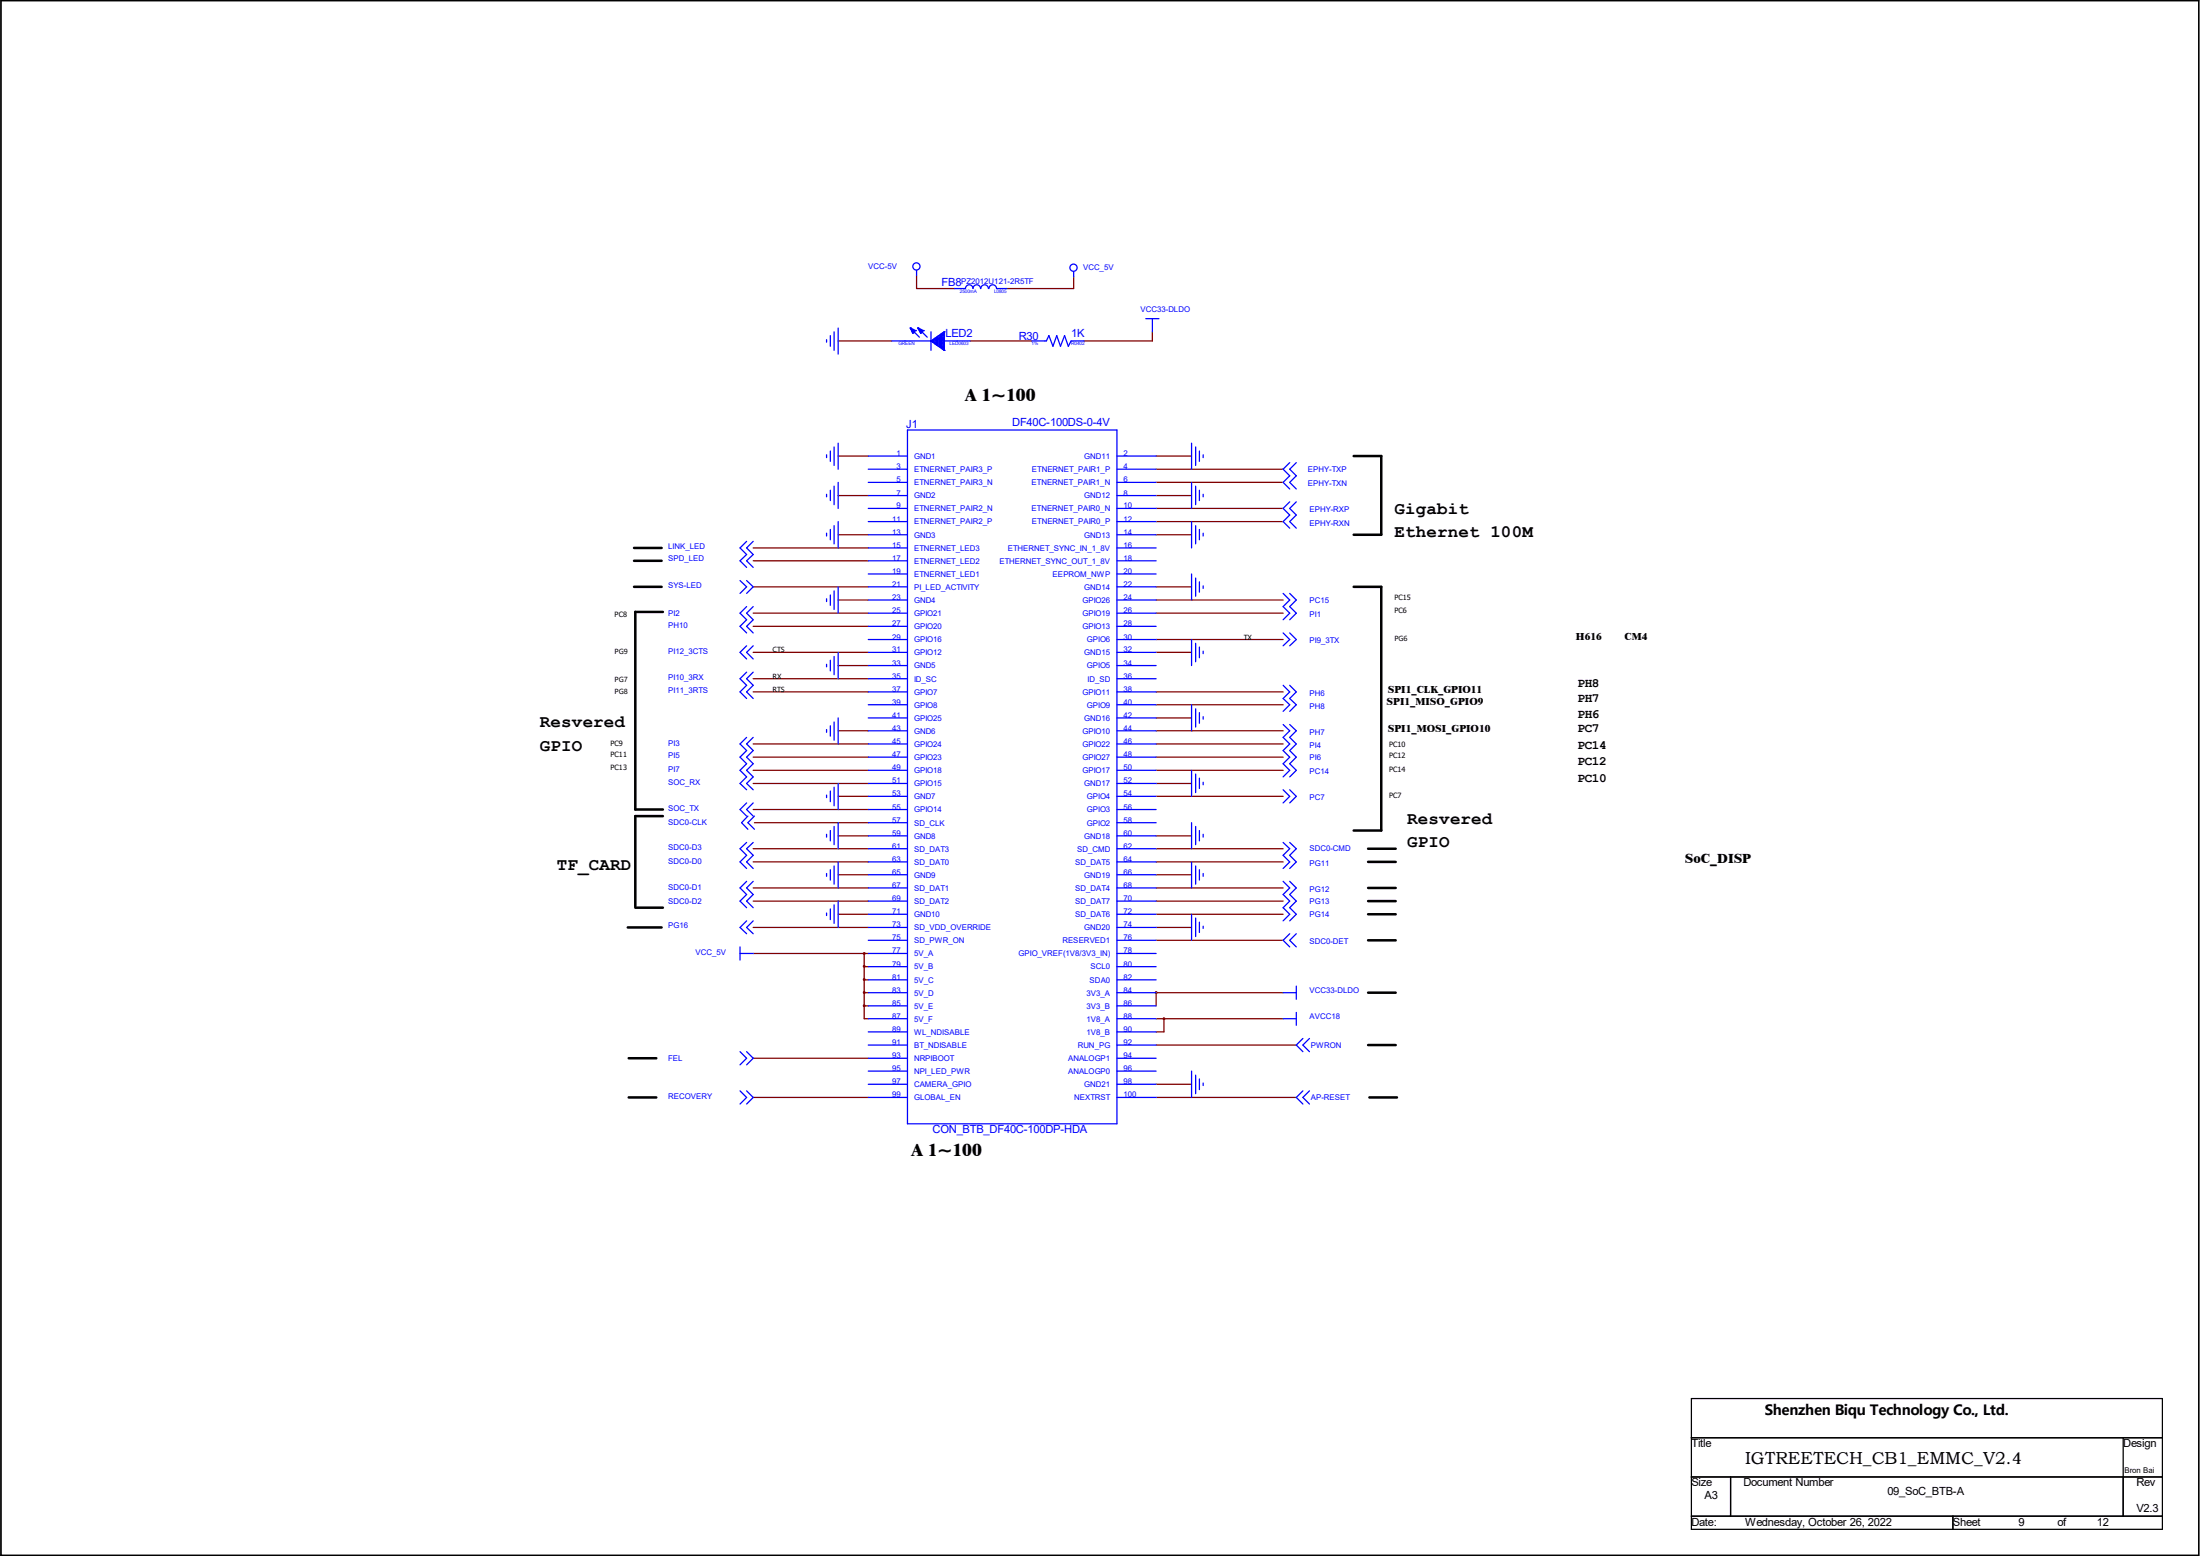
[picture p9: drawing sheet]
<svg xmlns="http://www.w3.org/2000/svg" width="297mm" height="210mm" viewBox="0 0 297 210" stroke-linecap="round" stroke-linejoin="round" font-family="sans-serif">
<g fill="none" stroke="#800000" stroke-width=".17">
<path d="M123.7 37.2v1.7h5.2M144.9 37.4v1.5h-9M113.2 46h7.2M131 46h8.3M155.6 44.8v1.2h-9.3M101.7 79.2h15.5M101.7 75.7h15.5M101.7 74h15.5M113.2 72.2h4M113.2 66.9h4M113.2 61.6h4M156.1 79.2h4.8"/>
<path d="M156.1 72.2h4.8M156.1 66.9h4.8M156.1 61.6h4.8M156.1 65.1h17.1M156.1 63.3h17.1M156.1 70.4h17.1M156.1 68.6h17.1M101.7 88.1h15.5M101.7 93.4h15.5M101.7 84.5h15.5M101.7 82.8h15.5M101.7 91.6h15.5"/>
<path d="M113.2 98.6h4M113.2 89.8h4M113.2 81h4M156.1 98.6h17.1M156.1 96.9h4.8M156.1 88.1h4.8M156.1 81h17.1M156.1 93.4h17.1M156.1 95.1h17.1M156.1 86.3h17.1M156.1 82.8h17.1M101.7 105.7h15.5"/>
<path d="M101.7 116.3h15.5M101.7 114.6h15.5M101.7 109.3h15.5M101.7 104h15.5M101.7 102.2h15.5M101.7 100.4h15.5M101.7 119.8h15.5M101.9 111h15.3M113.2 107.5h4M113.2 118.1h4M113.2 112.8h4M156.1 107.5h17.1"/>
<path d="M156.1 105.7h4.8M156.1 118.1h4.8M156.1 112.8h4.8M156.1 116.3h17.1M156.1 114.6h17.1M156.1 104h17.1M156.1 102.2h17.1M156.1 100.4h17.1M156.1 119.8h17.1M101.7 125.2h15.5M101.7 128.7h15.5M101.7 121.6h15.5"/>
<path d="M113.2 123.4h4M116.7 128.7v8.8h.5M116.7 130.5h.5M116.7 132.2h.5M116.7 134h.5M116.7 135.8h.5M156.1 134h.1M156.1 123.4h17.1M156.1 125.2h4.8M156.1 134h17.1M156.1 137.5h17.1M156.1 134v1.8"/>
<path d="M156.1 126.9h17.1M156.1 121.6h17.1M157.1 137.5v1.8h-1M101.7 142.8h15.5M101.7 148.1h15.5M156.1 146.3h4.8M156.1 148.1h18.9M156.1 141.1h18.9"/>
</g>
<g fill="#800000" stroke="#800000" stroke-width=".14">
<circle cx="116.7" cy="134" r=".13"/>
<circle cx="116.7" cy="135.7" r=".13"/>
<circle cx="116.7" cy="128.7" r=".13"/>
<circle cx="116.7" cy="130.4" r=".13"/>
<circle cx="116.7" cy="132.2" r=".13"/>
<circle cx="156.1" cy="134" r=".13"/>
<circle cx="157.1" cy="137.5" r=".13"/>
</g>
<g fill="none" stroke="#00f" stroke-width=".17">
<path d="M123.7 36.5v.7M128.9 38.9h1.4M130.3 38.9a.51 .51 0 0 1 .6-.5 .51 .51 0 0 1 .5 .5 .51 .51 0 0 1 .5-.5 .51 .51 0 0 1 .5 .5M132.4 38.9a.51 .51 0 0 1 .5-.5 .51 .51 0 0 1 .5 .5M133.5 38.9a.51 .51 0 0 1 .5-.5 .51 .51 0 0 1 .5 .5h1.4M144.9 36.7v.7M111.6 45.8v.4M112.1 45.3v1.4M112.6 44.8v2.5M113.2 44.3v3.5M113.2 59.8v3.5M120.4 46h10.6"/>
<path d="M122.5 58h28.3v93.7h-28.3zM122.9 44.3h.1M122.9 44.3l.7 .3M122.9 44.3l.3 .7M122.9 44.4h.4M123.1 44.4v.2h.5M123.1 44.4l1 1.1M123.2 45h.1M123.2 44.4v.6M123.4 44.5v.3h-.3M123.6 44.6h.1M123.6 44.6l-.4 .4"/>
<path d="M123.9 44.3h.1M123.9 44.3l.7 .3M123.9 44.3l.4 .7M124 44.4h.3M124.1 44.4v.2h.5M124.1 44.4l1.1 1.1M124.3 45h.1M124.3 44.4v.6M124.5 44.5v.3h-.3M124.6 44.6h.1M124.6 44.6l-.3 .4M125.7 46h.1"/>
<path d="M125.7 44.8v2.5M125.7 46l1.8 1.3M125.9 45.9v.3h1.6M126 45.8h1.5M126.1 45.8v.5M126.2 46.4h1.3M126.2 45.7h1.3M126.2 45.6v.8M126.4 46.6h1.1M126.4 45.6v.9M126.4 45.5h1.1M126.6 45.4v1.3"/>
<path d="M126.7 46.7h.8M126.7 45.3h.8M126.8 45.3v1.5M127.1 45v2M127.2 47.1h.3M127.2 45h.3M127.3 44.9v2.3M127.5 47.3h.1M127.5 44.8h.1M127.5 44.8v2.5M127.5 44.8l-1.8 1.2M127.5 45.1h-.5v1.8h.5"/>
<path d="M139.3 46h2l.3-.7 .6 1.4 .5-1.4 .5 1.4 .5-1.4 .5 1.4 .4-.7h1.7M154.7 43h1.8M155.6 43v1.8M160.9 59.8v3.5M99.9 78.4l.9 .8-.9 .9M100.8 78.4l.9 .8-.9 .9M100.8 73.1l-.9 .9 .9 .8-.9 .9 .9 .9M101.7 73.1l-.9 .9 .9 .8-.9 .9 .9 .9M111.6 61.4v.4M111.6 66.7v.4M111.6 72v.3M112.1 60.9v1.4"/>
<path d="M112.1 66.2v1.4M112.1 71.5v1.4M112.6 60.3v2.5M112.6 65.6v2.5M112.6 71v2.4M112.6 79.8v2.5M113.2 65.1v3.5M113.2 70.4v3.6M113.2 79.2v3.6M117.2 79.2h5.3M117.2 77.5h5.3M117.2 75.7h5.3"/>
<path d="M117.2 74h5.3M117.2 72.2h5.3M117.2 70.4h5.3M117.2 68.6h5.3M117.2 66.9h5.3M117.2 65.1h5.3M117.2 63.3h5.3M117.2 61.6h5.3M150.8 79.2h5.3M150.8 77.5h5.3M150.8 75.7h5.3M150.8 74h5.3"/>
<path d="M150.8 72.2h5.3M150.8 70.4h5.3M150.8 68.6h5.3M150.8 66.9h5.3M150.8 65.1h5.3M150.8 63.3h5.3M150.8 61.6h5.3M160.9 65.1v3.5M160.9 70.4v3.6M160.9 77.5v3.5M161.4 60.3v2.5M161.4 65.6v2.5"/>
<path d="M161.4 71v2.4M161.4 78v2.5M161.9 60.9v1.4M161.9 66.2v1.4M161.9 71.5v1.4M161.9 78.5v1.4M162.4 61.4v.4M162.4 66.7v.4M162.4 72v.3M162.4 79.1v.3M174.1 62.4l-.9 .9 .9 .9-.9 .9 .9 .9M174.1 67.7l-.9 .9 .9 .9-.9 .9 .9 .9"/>
<path d="M175 67.7l-.9 .9 .9 .9-.9 .9 .9 .9M175 62.4l-.9 .9 .9 .9-.9 .9 .9 .9M100.8 81.9l-.9 .9 .9 .9-.9 .8 .9 .9M100.8 87.2l-.9 .9 .9 .8M100.8 90.7l-.9 .9 .9 .9-.9 .9 .9 .9M100.8 99.5l-.9 .9 .9 .9-.9 .9 .9 .9-.9 .9 .9 .9-.9 .8 .9 .9M101.7 81.9l-.9 .9 .9 .9-.9 .8 .9 .9M101.7 87.2l-.9 .9 .9 .8M101.7 90.7l-.9 .9 .9 .9-.9 .9 .9 .9M101.7 99.5l-.9 .9 .9 .9-.9 .9 .9 .9-.9 .9 .9 .9-.9 .8 .9 .9M111.6 80.8v.4M111.6 89.7v.3"/>
<path d="M111.6 98.5v.3M112.1 80.3v1.4M112.1 89.1v1.5M112.1 98v1.4M112.6 88.6v2.5M112.6 97.5v2.4M113.2 88.1v3.5M113.2 96.9v3.5M117.2 98.6h5.3M117.2 96.9h5.3M117.2 95.1h5.3M117.2 91.6h5.3"/>
<path d="M117.2 89.8h5.3M117.2 88.1h5.3M117.2 86.3h5.3M117.2 84.5h5.3M117.2 82.8h5.3M117.2 81h5.3M117.2 93.4h5.3M150.8 98.6h5.3M150.8 96.9h5.3M150.8 95.1h5.3M150.8 91.6h5.3M150.8 89.8h5.3"/>
<path d="M150.8 88.1h5.3M150.8 86.3h5.3M150.8 84.5h5.3M150.8 82.8h5.3M150.8 81h5.3M150.8 93.4h5.3M160.9 86.3v3.5M160.9 95.1v3.5M161.4 86.8v2.5M161.4 95.7v2.4M161.9 87.3v1.5M161.9 96.2v1.4"/>
<path d="M162.4 87.9v.3M162.4 96.7v.4M173.2 85.4l.9 .9-.9 .9M173.2 97.8l.9 .8-.9 .9 .9 .9-.9 .9 .9 .9-.9 .9 .9 .9-.9 .9M173.2 92.5l.9 .9-.9 .9 .9 .8-.9 .9M173.2 80.1l.9 .9-.9 .9 .9 .9-.9 .9M174.1 85.4l.9 .9-.9 .9M174.1 97.8l.9 .8-.9 .9 .9 .9-.9 .9 .9 .9-.9 .9 .9 .9-.9 .9M174.1 92.5l.9 .9-.9 .9 .9 .8-.9 .9M174.1 80.1l.9 .9-.9 .9 .9 .9-.9 .9M100.8 108.4l-.9 .9 .9 .9M100.8 113.7l-.9 .9 .9 .8-.9 .9 .9 .9"/>
<path d="M100.8 119l-.9 .8 .9 .9-.9 .9 .9 .9M101 110.2l-.9 .8 .9 .9M101.7 108.4l-.9 .9 .9 .9M101.7 113.7l-.9 .9 .9 .8-.9 .9 .9 .9M101.7 119l-.9 .8 .9 .9-.9 .9 .9 .9M101.9 110.2l-.9 .8 .9 .9M111.6 107.3v.4M111.6 112.6v.4M111.6 117.9v.4M112.1 106.8v1.4M112.1 112.1v1.4M112.1 117.4v1.4"/>
<path d="M112.6 106.3v2.5M112.6 111.5v2.5M112.6 116.9v2.4M113.2 105.7v3.6M113.2 111v3.6M113.2 116.3v3.5M117.2 107.5h5.3M117.2 105.7h5.3M117.2 104h5.3M117.2 102.2h5.3M117.2 100.4h5.3M117.2 109.3h5.3"/>
<path d="M117.2 111h5.3M117.2 114.6h5.3M117.2 116.3h5.3M117.2 118.1h5.3M117.2 119.8h5.3M117.2 112.8h5.3M150.8 107.5h5.3M150.8 105.7h5.3M150.8 104h5.3M150.8 102.2h5.3M150.8 100.4h5.3M150.8 109.3h5.3"/>
<path d="M150.8 111h5.3M150.8 114.6h5.3M150.8 116.3h5.3M150.8 118.1h5.3M150.8 119.8h5.3M150.8 112.8h5.3M160.9 104v3.5M160.9 111v3.6M160.9 116.3v3.5M161.4 104.5v2.5M161.4 111.5v2.5M161.4 116.9v2.4"/>
<path d="M161.9 105v1.4M161.9 112.1v1.4M161.9 117.4v1.4M162.4 105.6v.3M162.4 112.6v.4M162.4 117.9v.4M173.2 113.7l.9 .9-.9 .8 .9 .9-.9 .9M173.2 106.6l.9 .9-.9 .9M173.2 119l.9 .8-.9 .9 .9 .9-.9 .9 .9 .9-.9 .9M174.1 113.7l.9 .9-.9 .8 .9 .9-.9 .9M174.1 106.6l.9 .9-.9 .9M174.1 119l.9 .8-.9 .9 .9 .9-.9 .9 .9 .9-.9 .9"/>
<path d="M99.9 128.7h1.8M99.9 127.8v1.8M100.8 124.3l-.9 .9 .9 .8M101.7 124.3l-.9 .9 .9 .8M111.6 123.2v.4M112.1 122.7v1.4M112.6 122.1v2.5M113.2 121.6v3.6M117.2 121.6h5.3M117.2 123.4h5.3M117.2 125.2h5.3M117.2 126.9h5.3"/>
<path d="M117.2 128.7h5.3M117.2 130.5h5.3M117.2 132.2h5.3M117.2 134h5.3M117.2 135.8h5.3M117.2 137.5h5.3M117.2 139.3h5.3M150.8 121.6h5.3M150.8 123.4h5.3M150.8 125.2h5.3M150.8 126.9h5.3M150.8 128.7h5.3"/>
<path d="M150.8 130.5h5.3M150.8 132.2h5.3M150.8 134h5.3M150.8 135.8h5.3M150.8 137.5h5.3M150.8 139.3h5.3M160.9 123.4v3.5M161.4 123.9v2.5M161.9 124.5v1.4M162.4 125v.3M173.2 134h1.8M173.2 137.5h1.8"/>
<path d="M174.1 126l-.9 .9 .9 .9M175 133.1v1.8M175 136.7v1.7M175 126l-.9 .9 .9 .9M99.9 141.9l.9 .9-.9 .9M99.9 147.2l.9 .9-.9 .9M100.8 141.9l.9 .9-.9 .9M100.8 147.2l.9 .9-.9 .9M117.2 141.1h5.3M117.2 142.8h5.3M117.2 144.6h5.3M117.2 146.3h5.3"/>
<path d="M117.2 148.1h5.3M150.8 141.1h5.3M150.8 142.8h5.3M150.8 144.6h5.3M150.8 146.3h5.3M150.8 148.1h5.3M160.9 144.6v3.5M161.4 145.1v2.5M161.9 145.6v1.5M162.4 146.2v.3M175.9 140.2l-.9 .9 .9 .8M175.9 147.2l-.9 .9 .9 .9"/>
<path d="M176.8 140.2l-.9 .9 .9 .8M176.8 147.2l-.9 .9 .9 .9"/>
<circle cx="123.7" cy="36" r=".49"/>
<circle cx="144.9" cy="36.1" r=".49"/>
</g>
<g fill="none" stroke="#000" stroke-width=".34">
<path d="M85.6 79.2h3.7M85.6 74h3.7M85.6 75.7h3.7M182.8 61.6h3.7v10.6h-3.7M182.8 79.2h3.7v32.9h-3.7M89.5 82.6h-3.7v26.7h3.7M89.5 110.2h-3.7v12.1M184.7 114.6h3.7M184.7 116.3h3.7M184.7 119.8h3.7M84.8 125.2h4.5M85.8 122.5h3.7"/>
<path d="M184.7 126.9h3.7M184.7 134h3.7M184.7 121.6h3.7M184.7 123.4h3.7M84.9 142.8h3.7M84.9 148.1h3.7M184.7 141.1h3.7M184.9 148.1h3.7"/>
</g>
<path d="M.1 .1h296.7v209.8h-296.7zM228.3 188.8h63.6v17.6h-63.6zM228.3 194.1h63.6M228.3 199.3h63.6M233.6 199.3v5.3M286.6 194.1v10.5M.1 209.9h.1M228.3 204.6h63.6M263.7 204.6v1.8" fill="none" stroke="#000" stroke-width=".17"/>
<g font-size="2.4">
<text x="130.3" y="54.1">A 1~100</text>
<text x="188.3" y="69.3">Gigabit</text>
<text x="188.3" y="72.5">Ethernet 100M</text>
<text x="72.9" y="98.1">Resvered</text>
<text x="72.9" y="101.3">GPIO</text>
<text x="190" y="111.2">Resvered</text>
<text x="75.2" y="117.4">TF_CARD</text>
<text x="190" y="114.4">GPIO</text>
<text x="123.1" y="156.1">A 1~100</text>
</g>
<text font-size="2.3" x="235.6" y="197.6">IGTREETECH_CB1_EMMC_V2.4</text>
<text font-size="1.9" x="238.3" y="191.1">Shenzhen Biqu Technology Co., Ltd.</text>
<text font-size="1.8" x="227.5" y="116.5">SoC_DISP</text>
<g font-size="1.7">
<text x="213" y="94.8">PH7</text>
<text x="213" y="92.7">PH8</text>
<text x="213" y="96.9">PH6</text>
<text x="213" y="101.1">PC14</text>
<text x="213" y="98.8">PC7</text>
<text x="213" y="103.3">PC12</text>
<text x="213" y="105.6">PC10</text>
</g>
<g font-size="1.5" fill="#00f">
<text x="127.1" y="38.6">FB8</text>
<text x="127.6" y="45.5">LED2</text>
<text x="137.5" y="45.8">R30</text>
<text x="144.6" y="45.5">1K</text>
<text x="122.3" y="57.7">J1</text>
<text x="136.7" y="57.5">DF40C-100DS-0-4V</text>
<text x="125.9" y="152.9">CON_BTB_DF40C-100DP-HDA</text>
</g>
<g font-size="1.5">
<text x="228.3" y="195.3">Title</text>
<text x="286.6" y="195.3">Design</text>
<text x="228.3" y="200.6">Size</text>
<text x="230.1" y="202.4">A3</text>
<text x="235.4" y="200.6">Document Number</text>
<text x="254.8" y="201.8">09_SoC_BTB-A</text>
<text x="288.4" y="200.6">Rev</text>
<text x="228.3" y="205.9">Date:</text>
<text x="235.6" y="205.9">Wednesday, October 26, 2022</text>
<text x="263.7" y="205.9">Sheet</text>
<text x="272.5" y="205.9">9</text>
<text x="277.8" y="205.9">of</text>
<text x="283.1" y="205.9">12</text>
<text x="288.4" y="204.1">V2.3</text>
</g>
<g font-size="1.4">
<text x="212.8" y="86.3">H616</text>
<text x="219.3" y="86.3">CM4</text>
<text x="187.2" y="95.1">SPI1_MISO_GPIO9</text>
<text x="187.4" y="93.6">SPI1_CLK_GPIO11</text>
<text x="187.4" y="98.8">SPI1_MOSI_GPIO10</text>
</g>
<g font-size="1.1" fill="#00f">
<text x="117.2" y="36.3">VCC-5V</text>
<text x="129.8" y="38.3">PZ2012U121-2R5TF</text>
<text x="146.2" y="36.5">VCC_5V</text>
<text x="154" y="42.1">VCC33-DLDO</text>
<text x="121" y="65.1">5</text>
<text x="121" y="63.3">3</text>
<text x="121" y="61.6">1</text>
<text x="123.4" y="65.5">ETNERNET_PAIR3_N</text>
<text x="123.4" y="63.7">ETNERNET_PAIR3_P</text>
<text x="123.4" y="61.9">GND1</text>
<text x="139.3" y="65.5">ETNERNET_PAIR1_N</text>
<text x="139.3" y="63.7">ETNERNET_PAIR1_P</text>
<text x="146.4" y="61.9">GND11</text>
<text x="151.7" y="65.1">6</text>
<text x="151.7" y="63.3">4</text>
<text x="151.7" y="61.6">2</text>
<text x="176.6" y="63.7">EPHY-TXP</text>
<text x="176.6" y="65.6">EPHY-TXN</text>
<text x="120.4" y="70.4">11</text>
<text x="121" y="68.6">9</text>
<text x="121" y="66.9">7</text>
<text x="123.4" y="70.8">ETNERNET_PAIR2_P</text>
<text x="123.4" y="69">ETNERNET_PAIR2_N</text>
<text x="123.4" y="67.3">GND2</text>
<text x="139.3" y="69">ETNERNET_PAIR0_N</text>
<text x="139.3" y="70.8">ETNERNET_PAIR0_P</text>
<text x="146.4" y="67.3">GND12</text>
<text x="151.7" y="70.4">12</text>
<text x="151.7" y="68.6">10</text>
<text x="151.7" y="66.9">8</text>
<text x="176.8" y="69.2">EPHY-RXP</text>
<text x="176.8" y="71">EPHY-RXN</text>
<text x="90.2" y="74.1">LINK_LED</text>
<text x="90.2" y="75.7">SPD_LED</text>
<text x="120.4" y="77.5">19</text>
<text x="120.4" y="75.7">17</text>
<text x="120.4" y="74">15</text>
<text x="120.4" y="72.2">13</text>
<text x="123.4" y="77.9">ETNERNET_LED1</text>
<text x="123.4" y="76.1">ETNERNET_LED2</text>
<text x="123.4" y="74.3">ETNERNET_LED3</text>
<text x="123.4" y="72.6">GND3</text>
<text x="134.9" y="76.1">ETHERNET_SYNC_OUT_1_8V</text>
<text x="136.1" y="74.3">ETHERNET_SYNC_IN_1_8V</text>
<text x="142.1" y="77.9">EEPROM_NWP</text>
<text x="146.4" y="72.6">GND13</text>
<text x="151.7" y="77.5">20</text>
<text x="151.7" y="75.7">18</text>
<text x="151.7" y="74">16</text>
<text x="151.7" y="72.2">14</text>
<text x="90.2" y="79.4">SYS-LED</text>
<text x="90.2" y="83.1">PI2</text>
<text x="120.4" y="82.8">25</text>
<text x="120.4" y="81">23</text>
<text x="120.4" y="79.2">21</text>
<text x="123.4" y="83.1">GPIO21</text>
<text x="123.4" y="81.4">GND4</text>
<text x="123.4" y="79.6">PI_LED_ACTIVITY</text>
<text x="146.1" y="83.1">GPIO19</text>
<text x="146.1" y="81.4">GPIO26</text>
<text x="146.4" y="79.6">GND14</text>
<text x="151.7" y="82.8">26</text>
<text x="151.7" y="81">24</text>
<text x="151.7" y="79.2">22</text>
<text x="176.8" y="83.3">PI1</text>
<text x="176.8" y="81.4">PC15</text>
<text x="90.2" y="84.7">PH10</text>
<text x="90.2" y="88.2">PI12_3CTS</text>
<text x="120.4" y="89.8">33</text>
<text x="120.4" y="88.1">31</text>
<text x="120.4" y="86.3">29</text>
<text x="120.4" y="84.5">27</text>
<text x="123.4" y="88.4">GPIO12</text>
<text x="123.4" y="86.7">GPIO16</text>
<text x="123.4" y="84.9">GPIO20</text>
<text x="146.1" y="84.9">GPIO13</text>
<text x="146.4" y="88.4">GND15</text>
<text x="146.7" y="86.7">GPIO6</text>
<text x="151.7" y="89.8">34</text>
<text x="151.7" y="88.1">32</text>
<text x="151.7" y="86.3">30</text>
<text x="151.7" y="84.5">28</text>
<text x="176.8" y="86.8">PI9_3TX</text>
<text x="90.2" y="93.6">PI11_3RTS</text>
<text x="90.2" y="91.8">PI10_3RX</text>
<text x="120.4" y="95.1">39</text>
<text x="120.4" y="91.6">35</text>
<text x="120.4" y="93.4">37</text>
<text x="123.4" y="95.5">GPIO8</text>
<text x="123.4" y="92">ID_SC</text>
<text x="123.4" y="90.2">GND5</text>
<text x="123.4" y="93.8">GPIO7</text>
<text x="146.1" y="93.8">GPIO11</text>
<text x="146.7" y="95.5">GPIO9</text>
<text x="146.7" y="90.2">GPIO5</text>
<text x="146.8" y="92">ID_SD</text>
<text x="151.7" y="95.1">40</text>
<text x="151.7" y="91.6">36</text>
<text x="151.7" y="93.4">38</text>
<text x="176.8" y="93.9">PH6</text>
<text x="176.8" y="95.7">PH8</text>
<text x="90.2" y="100.6">PI3</text>
<text x="120.4" y="100.4">45</text>
<text x="120.4" y="98.6">43</text>
<text x="120.4" y="96.9">41</text>
<text x="123.4" y="100.8">GPIO24</text>
<text x="123.4" y="99">GND6</text>
<text x="123.4" y="97.3">GPIO25</text>
<text x="146.1" y="100.8">GPIO22</text>
<text x="146.1" y="99">GPIO10</text>
<text x="146.4" y="97.3">GND16</text>
<text x="151.7" y="100.4">46</text>
<text x="151.7" y="98.6">44</text>
<text x="151.7" y="96.9">42</text>
<text x="176.8" y="101">PI4</text>
<text x="176.8" y="99.2">PH7</text>
<text x="90.2" y="102.4">PI5</text>
<text x="90.2" y="104.1">PI7</text>
<text x="90.2" y="105.9">SOC_RX</text>
<text x="120.4" y="107.5">53</text>
<text x="120.4" y="105.7">51</text>
<text x="120.4" y="104">49</text>
<text x="120.4" y="102.2">47</text>
<text x="123.4" y="107.9">GND7</text>
<text x="123.4" y="106.1">GPIO15</text>
<text x="123.4" y="104.4">GPIO18</text>
<text x="123.4" y="102.6">GPIO23</text>
<text x="146.1" y="104.4">GPIO17</text>
<text x="146.1" y="102.6">GPIO27</text>
<text x="146.4" y="106.1">GND17</text>
<text x="146.7" y="107.9">GPIO4</text>
<text x="151.7" y="107.5">54</text>
<text x="151.7" y="105.7">52</text>
<text x="151.7" y="104">50</text>
<text x="151.7" y="102.2">48</text>
<text x="176.8" y="102.5">PI6</text>
<text x="176.8" y="104.5">PC14</text>
<text x="90.2" y="111.4">SDC0-CLK</text>
<text x="90.2" y="109.4">SOC_TX</text>
<text x="120.4" y="109.3">55</text>
<text x="120.4" y="111">57</text>
<text x="120.4" y="112.8">59</text>
<text x="123.4" y="109.6">GPIO14</text>
<text x="123.4" y="111.4">SD_CLK</text>
<text x="123.4" y="113.2">GND8</text>
<text x="146.4" y="113.2">GND18</text>
<text x="146.7" y="109.6">GPIO3</text>
<text x="146.7" y="111.4">GPIO2</text>
<text x="151.7" y="109.3">56</text>
<text x="151.7" y="111">58</text>
<text x="151.7" y="112.8">60</text>
<text x="176.8" y="108">PC7</text>
<text x="90.2" y="114.7">SDC0-D3</text>
<text x="90.2" y="116.7">SDC0-D0</text>
<text x="120.4" y="114.6">61</text>
<text x="120.4" y="116.3">63</text>
<text x="120.4" y="118.1">65</text>
<text x="120.4" y="119.8">67</text>
<text x="123.4" y="114.9">SD_DAT3</text>
<text x="123.4" y="116.7">SD_DAT0</text>
<text x="123.4" y="118.4">GND9</text>
<text x="145.2" y="116.7">SD_DAT5</text>
<text x="145.4" y="114.9">SD_CMD</text>
<text x="146.4" y="118.4">GND19</text>
<text x="151.7" y="114.6">62</text>
<text x="151.7" y="116.3">64</text>
<text x="151.7" y="118.1">66</text>
<text x="151.7" y="119.8">68</text>
<text x="176.8" y="114.9">SDC0-CMD</text>
<text x="176.8" y="116.9">PG11</text>
<text x="90.2" y="120.1">SDC0-D1</text>
<text x="90.2" y="122">SDC0-D2</text>
<text x="90.2" y="125.3">PG16</text>
<text x="120.4" y="121.6">69</text>
<text x="120.4" y="123.4">71</text>
<text x="120.4" y="125.2">73</text>
<text x="123.4" y="120.2">SD_DAT1</text>
<text x="123.4" y="122">SD_DAT2</text>
<text x="123.4" y="123.8">GND10</text>
<text x="123.4" y="125.6">SD_VDD_OVERRIDE</text>
<text x="145.2" y="120.2">SD_DAT4</text>
<text x="145.2" y="122">SD_DAT7</text>
<text x="145.2" y="123.8">SD_DAT6</text>
<text x="146.4" y="125.6">GND20</text>
<text x="151.7" y="121.6">70</text>
<text x="151.7" y="123.4">72</text>
<text x="151.7" y="125.2">74</text>
<text x="176.8" y="120.4">PG12</text>
<text x="176.8" y="122">PG13</text>
<text x="176.8" y="123.7">PG14</text>
<text x="93.9" y="128.9">VCC_5V</text>
<text x="120.4" y="126.9">75</text>
<text x="120.4" y="128.7">77</text>
<text x="120.4" y="130.5">79</text>
<text x="123.4" y="127.3">SD_PWR_ON</text>
<text x="123.4" y="129.1">5V_A</text>
<text x="123.4" y="130.9">5V_B</text>
<text x="137.5" y="129.1">GPIO_VREF(1V8/3V3_IN)</text>
<text x="143.4" y="127.3">RESERVED1</text>
<text x="147.2" y="130.9">SCL0</text>
<text x="151.7" y="126.9">76</text>
<text x="151.7" y="128.7">78</text>
<text x="151.7" y="130.5">80</text>
<text x="176.8" y="127.5">SDC0-DET</text>
<text x="120.4" y="132.2">81</text>
<text x="120.4" y="134">83</text>
<text x="120.4" y="135.8">85</text>
<text x="120.4" y="137.5">87</text>
<text x="123.4" y="132.6">5V_C</text>
<text x="123.4" y="134.4">5V_D</text>
<text x="123.4" y="136.1">5V_E</text>
<text x="123.4" y="137.9">5V_F</text>
<text x="146.7" y="134.4">3V3_A</text>
<text x="146.7" y="136.1">3V3_B</text>
<text x="146.7" y="137.9">1V8_A</text>
<text x="147.1" y="132.6">SDA0</text>
<text x="151.7" y="132.2">82</text>
<text x="151.7" y="134">84</text>
<text x="151.7" y="135.8">86</text>
<text x="151.7" y="137.5">88</text>
<text x="176.8" y="137.5">AVCC18</text>
<text x="176.8" y="134">VCC33-DLDO</text>
<text x="90.2" y="143.2">FEL</text>
<text x="120.4" y="139.3">89</text>
<text x="120.4" y="141.1">91</text>
<text x="120.4" y="142.8">93</text>
<text x="123.4" y="139.7">WL_NDISABLE</text>
<text x="123.4" y="141.4">BT_NDISABLE</text>
<text x="123.4" y="143.2">NRPIBOOT</text>
<text x="144.2" y="143.2">ANALOGP1</text>
<text x="145.5" y="141.4">RUN_PG</text>
<text x="146.7" y="139.7">1V8_B</text>
<text x="151.7" y="139.3">90</text>
<text x="151.7" y="141.1">92</text>
<text x="151.7" y="142.8">94</text>
<text x="177" y="141.4">PWRON</text>
<text x="90.2" y="148.3">RECOVERY</text>
<text x="120.4" y="144.6">95</text>
<text x="120.4" y="146.3">97</text>
<text x="120.4" y="148.1">99</text>
<text x="123.4" y="144.9">NPI_LED_PWR</text>
<text x="123.4" y="146.7">CAMERA_GPIO</text>
<text x="123.4" y="148.5">GLOBAL_EN</text>
<text x="144.2" y="144.9">ANALOGP0</text>
<text x="145" y="148.5">NEXTRST</text>
<text x="146.4" y="146.7">GND21</text>
<text x="151.7" y="144.6">96</text>
<text x="151.7" y="146.3">98</text>
<text x="151.7" y="148.1">100</text>
<text x="177" y="148.5">AP-RESET</text>
</g>
<text font-size="1.1" x="286.8" y="198.8">Bron Bai</text>
<g font-size="1">
<text x="83" y="83.3">PC8</text>
<text x="188.3" y="82.8">PC6</text>
<text x="188.3" y="81">PC15</text>
<text x="82.4" y="100.6">PC9</text>
<text x="187.5" y="100.8">PC10</text>
<text x="82.4" y="102.2">PC11</text>
<text x="82.4" y="104">PC13</text>
<text x="187.5" y="102.4">PC12</text>
<text x="187.5" y="107.7">PC7</text>
<text x="187.5" y="104.1">PC14</text>
</g>
<g font-size=".9">
<text x="83" y="88.2">PG9</text>
<text x="104.3" y="88.1">CTS</text>
<text x="167.9" y="86.3">TX</text>
<text x="188.3" y="86.5">PG6</text>
<text x="83" y="92.1">PG7</text>
<text x="83" y="93.7">PG8</text>
<text x="104.3" y="91.6">RX</text>
<text x="104.3" y="93.4">RTS</text>
</g>
<g font-size=".6" fill="#00f">
<text x="129.6" y="39.5">2500mA</text>
<text x="134.2" y="39.5">L0805</text>
<text x="121.3" y="46.6">GREEN</text>
<text x="128.2" y="46.6">LED0603</text>
<text x="139.3" y="46.6">1%</text>
<text x="144.6" y="46.6">R0402</text>
</g>
</svg>
